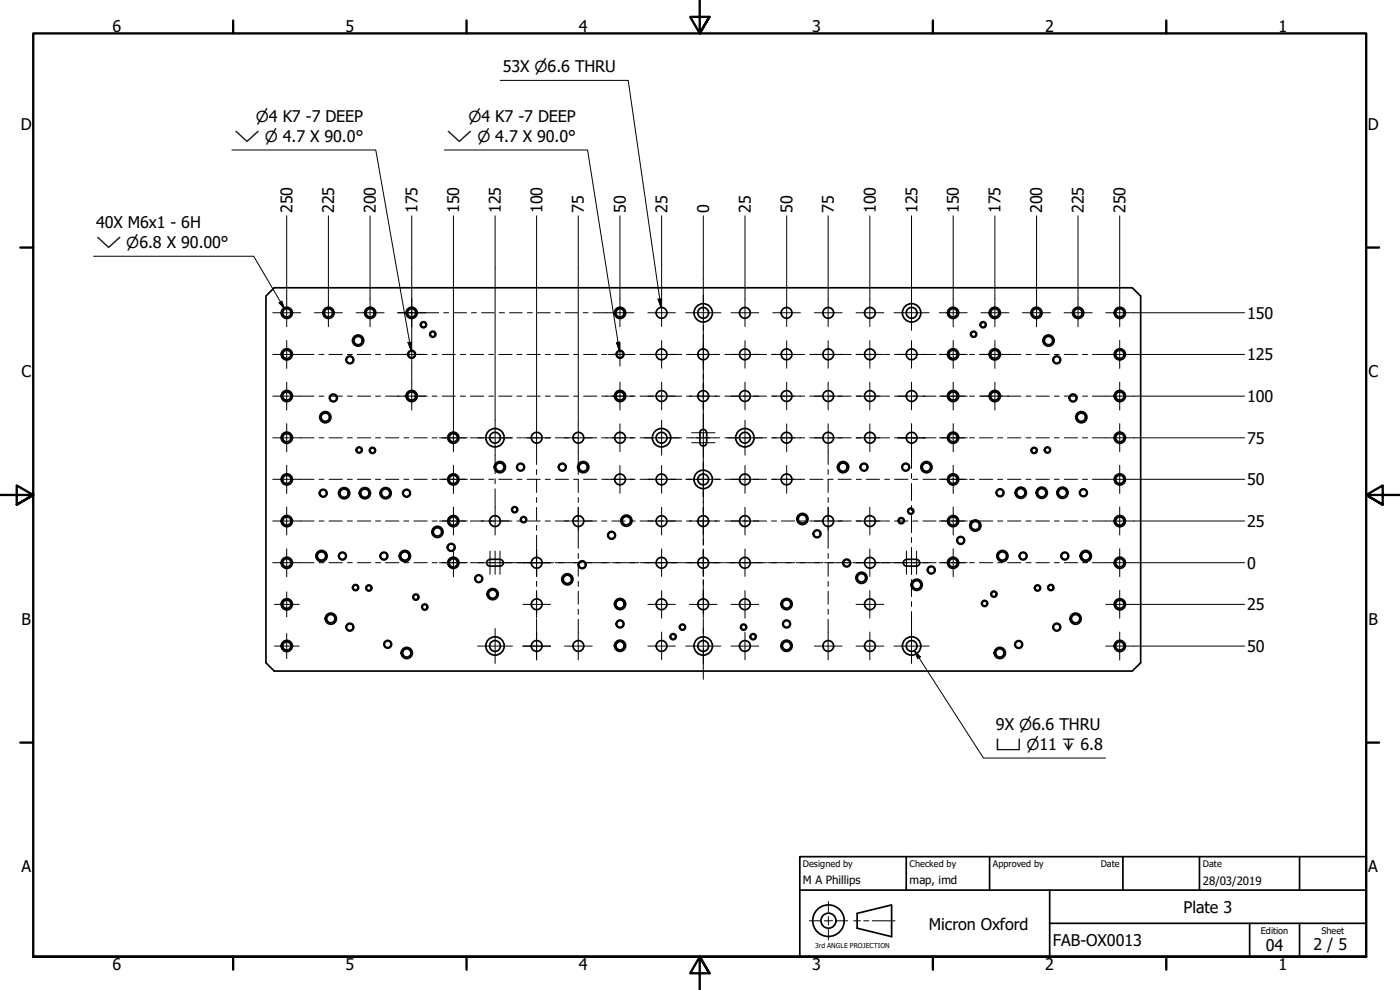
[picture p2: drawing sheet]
<svg xmlns="http://www.w3.org/2000/svg" width="420mm" height="297mm" viewBox="0 0 420 297" stroke-linecap="round" stroke-linejoin="round" font-family="sans-serif">
<!-- layer: Visible (ISO) -->
<g fill="none" stroke="#000" stroke-width=".51">
<path d="M82.3 86.3h257.5l2.5 2.5v110.1l-2.5 2.4h-257.5l-2.5-2.4v-110.1zM210.1 132.9a.98 .98 0 0 0 .9 .9 .98 .98 0 0 0 1-.9M210.1 129.8a.98 .98 0 0 1 .9-1 .98 .98 0 0 1 1 1M210.1 129.8v3M212.1 129.8v3M147 167.9a.98 .98 0 0 0-1 1 .98 .98 0 0 0 1 .9h3.1a.98 .98 0 0 0 1-.9 .98 .98 0 0 0-1-1M147.1 167.8h3M272 167.8h3.1M272.1 167.9a.98 .98 0 0 0-1 .9 .98 .98 0 0 0 .9 1h3.1a.98 .98 0 0 0 .9-.9 .98 .98 0 0 0-.9-1"/>
<circle cx="86.1" cy="93.9" r="1.24"/>
<circle cx="86.1" cy="93.9" r="1.68"/>
<circle cx="98.6" cy="93.9" r="1.24"/>
<circle cx="98.6" cy="93.9" r="1.68"/>
<circle cx="111.1" cy="93.9" r="1.24"/>
<circle cx="111.1" cy="93.9" r="1.68"/>
<circle cx="123.5" cy="93.9" r="1.24"/>
<circle cx="123.5" cy="93.9" r="1.68"/>
<circle cx="127.1" cy="97.4" r=".73"/>
<circle cx="127.1" cy="97.4" r=".92"/>
<circle cx="186.1" cy="93.9" r="1.24"/>
<circle cx="186.1" cy="93.9" r="1.68"/>
<circle cx="198.5" cy="93.9" r="1.62"/>
<circle cx="211" cy="93.9" r="1.62"/>
<circle cx="211" cy="93.9" r="2.76"/>
<circle cx="223.6" cy="93.9" r="1.62"/>
<circle cx="236.1" cy="93.9" r="1.62"/>
<circle cx="248.6" cy="93.9" r="1.62"/>
<circle cx="261.1" cy="93.9" r="1.62"/>
<circle cx="273.6" cy="93.9" r="1.62"/>
<circle cx="273.6" cy="93.9" r="2.76"/>
<circle cx="286" cy="93.9" r="1.24"/>
<circle cx="286" cy="93.9" r="1.68"/>
<circle cx="295.1" cy="97.4" r=".73"/>
<circle cx="295.1" cy="97.4" r=".92"/>
<circle cx="298.5" cy="93.9" r="1.24"/>
<circle cx="298.5" cy="93.9" r="1.68"/>
<circle cx="311.1" cy="93.9" r="1.24"/>
<circle cx="311.1" cy="93.9" r="1.68"/>
<circle cx="323.6" cy="93.9" r="1.24"/>
<circle cx="323.6" cy="93.9" r="1.68"/>
<circle cx="336.1" cy="93.9" r="1.24"/>
<circle cx="336.1" cy="93.9" r="1.68"/>
<circle cx="86.1" cy="106.3" r="1.24"/>
<circle cx="86.1" cy="118.8" r="1.24"/>
<circle cx="86.1" cy="118.8" r="1.68"/>
<circle cx="86.1" cy="106.3" r="1.68"/>
<circle cx="100" cy="119.4" r=".98"/>
<circle cx="100" cy="119.4" r="1.17"/>
<circle cx="105" cy="108" r=".98"/>
<circle cx="105" cy="108" r="1.17"/>
<circle cx="107.5" cy="102.2" r="1.24"/>
<circle cx="107.5" cy="102.2" r="1.68"/>
<circle cx="123.5" cy="118.8" r="1.24"/>
<circle cx="123.5" cy="106.3" r=".98"/>
<circle cx="123.5" cy="106.3" r="1.17"/>
<circle cx="123.5" cy="118.8" r="1.68"/>
<circle cx="129.9" cy="100.3" r=".73"/>
<circle cx="129.9" cy="100.3" r=".92"/>
<circle cx="186.1" cy="118.8" r="1.24"/>
<circle cx="186.1" cy="106.3" r=".98"/>
<circle cx="186.1" cy="106.3" r="1.17"/>
<circle cx="186.1" cy="118.8" r="1.68"/>
<circle cx="198.5" cy="118.8" r="1.62"/>
<circle cx="198.5" cy="106.3" r="1.62"/>
<circle cx="211" cy="118.8" r="1.62"/>
<circle cx="211" cy="106.3" r="1.62"/>
<circle cx="223.6" cy="118.8" r="1.62"/>
<circle cx="223.6" cy="106.3" r="1.62"/>
<circle cx="236.1" cy="106.3" r="1.62"/>
<circle cx="236.1" cy="118.8" r="1.62"/>
<circle cx="248.6" cy="106.3" r="1.62"/>
<circle cx="248.6" cy="118.8" r="1.62"/>
<circle cx="261.1" cy="106.3" r="1.62"/>
<circle cx="261.1" cy="118.8" r="1.62"/>
<circle cx="273.6" cy="106.3" r="1.62"/>
<circle cx="273.6" cy="118.8" r="1.62"/>
<circle cx="286" cy="106.3" r="1.24"/>
<circle cx="286" cy="118.8" r="1.24"/>
<circle cx="286" cy="118.8" r="1.68"/>
<circle cx="286" cy="106.3" r="1.68"/>
<circle cx="292.2" cy="100.3" r=".73"/>
<circle cx="292.2" cy="100.3" r=".92"/>
<circle cx="298.5" cy="106.3" r="1.24"/>
<circle cx="298.5" cy="118.8" r="1.24"/>
<circle cx="298.5" cy="106.3" r="1.68"/>
<circle cx="298.5" cy="118.8" r="1.68"/>
<circle cx="314.7" cy="102.2" r="1.24"/>
<circle cx="314.7" cy="102.2" r="1.68"/>
<circle cx="317.2" cy="108" r=".98"/>
<circle cx="317.2" cy="108" r="1.17"/>
<circle cx="322" cy="119.4" r=".98"/>
<circle cx="322" cy="119.4" r="1.17"/>
<circle cx="336.1" cy="106.3" r="1.24"/>
<circle cx="336.1" cy="118.8" r="1.24"/>
<circle cx="336.1" cy="118.8" r="1.68"/>
<circle cx="336.1" cy="106.3" r="1.68"/>
<circle cx="86.1" cy="131.3" r="1.24"/>
<circle cx="86.1" cy="131.3" r="1.68"/>
<circle cx="97.6" cy="125.2" r="1.24"/>
<circle cx="97.6" cy="125.2" r="1.68"/>
<circle cx="107.8" cy="135" r=".73"/>
<circle cx="107.8" cy="135" r=".92"/>
<circle cx="111.8" cy="135.1" r=".73"/>
<circle cx="111.8" cy="135.1" r=".92"/>
<circle cx="136" cy="131.3" r="1.24"/>
<circle cx="136" cy="131.3" r="1.68"/>
<circle cx="148.6" cy="131.3" r="1.62"/>
<circle cx="148.6" cy="131.3" r="2.76"/>
<circle cx="161.1" cy="131.3" r="1.62"/>
<circle cx="173.6" cy="131.3" r="1.62"/>
<circle cx="186.1" cy="131.3" r="1.62"/>
<circle cx="198.5" cy="131.3" r="1.62"/>
<circle cx="198.5" cy="131.3" r="2.76"/>
<circle cx="223.6" cy="131.3" r="1.62"/>
<circle cx="223.6" cy="131.3" r="2.76"/>
<circle cx="236.1" cy="131.3" r="1.62"/>
<circle cx="248.6" cy="131.3" r="1.62"/>
<circle cx="261.1" cy="131.3" r="1.62"/>
<circle cx="273.6" cy="131.3" r="1.62"/>
<circle cx="286" cy="131.3" r="1.24"/>
<circle cx="286" cy="131.3" r="1.68"/>
<circle cx="310.4" cy="135.1" r=".73"/>
<circle cx="310.4" cy="135.1" r=".92"/>
<circle cx="314.4" cy="135" r=".73"/>
<circle cx="314.4" cy="135" r=".92"/>
<circle cx="324.5" cy="125.2" r="1.24"/>
<circle cx="324.5" cy="125.2" r="1.68"/>
<circle cx="336.1" cy="131.3" r="1.24"/>
<circle cx="336.1" cy="131.3" r="1.68"/>
<circle cx="86.1" cy="156.4" r="1.24"/>
<circle cx="86.1" cy="143.8" r="1.24"/>
<circle cx="86.1" cy="156.4" r="1.68"/>
<circle cx="86.1" cy="143.8" r="1.68"/>
<circle cx="97" cy="148" r=".98"/>
<circle cx="97" cy="148" r="1.17"/>
<circle cx="103.3" cy="148" r="1.24"/>
<circle cx="103.3" cy="148" r="1.68"/>
<circle cx="109.5" cy="148" r="1.24"/>
<circle cx="109.5" cy="148" r="1.68"/>
<circle cx="115.7" cy="148" r="1.24"/>
<circle cx="115.7" cy="148" r="1.68"/>
<circle cx="122" cy="148" r=".98"/>
<circle cx="122" cy="148" r="1.17"/>
<circle cx="131.3" cy="159.6" r="1.24"/>
<circle cx="131.3" cy="159.6" r="1.68"/>
<circle cx="136" cy="143.8" r="1.24"/>
<circle cx="136" cy="156.4" r="1.24"/>
<circle cx="136" cy="156.4" r="1.68"/>
<circle cx="136" cy="143.8" r="1.68"/>
<circle cx="148.6" cy="156.4" r="1.62"/>
<circle cx="150" cy="140.2" r="1.24"/>
<circle cx="150" cy="140.2" r="1.68"/>
<circle cx="154.5" cy="152.9" r=".73"/>
<circle cx="154.5" cy="152.9" r=".92"/>
<circle cx="156.2" cy="140.2" r=".98"/>
<circle cx="156.2" cy="140.2" r="1.17"/>
<circle cx="157.1" cy="155.9" r=".73"/>
<circle cx="157.1" cy="155.9" r=".92"/>
<circle cx="168.8" cy="140.2" r=".98"/>
<circle cx="168.8" cy="140.2" r="1.17"/>
<circle cx="173.6" cy="156.4" r="1.62"/>
<circle cx="175" cy="140.2" r="1.24"/>
<circle cx="175" cy="140.2" r="1.68"/>
<circle cx="186.1" cy="143.8" r="1.62"/>
<circle cx="188" cy="156.2" r="1.24"/>
<circle cx="188" cy="156.2" r="1.68"/>
<circle cx="198.5" cy="156.4" r="1.62"/>
<circle cx="198.5" cy="143.8" r="1.62"/>
<circle cx="211" cy="143.8" r="1.62"/>
<circle cx="211" cy="156.4" r="1.62"/>
<circle cx="211" cy="143.8" r="2.76"/>
<circle cx="223.6" cy="156.4" r="1.62"/>
<circle cx="223.6" cy="143.8" r="1.62"/>
<circle cx="236.1" cy="143.8" r="1.62"/>
<circle cx="240.8" cy="155.7" r="1.24"/>
<circle cx="240.8" cy="155.7" r="1.68"/>
<circle cx="248.6" cy="156.4" r="1.62"/>
<circle cx="253" cy="140.2" r="1.24"/>
<circle cx="253" cy="140.2" r="1.68"/>
<circle cx="259.3" cy="140.2" r=".98"/>
<circle cx="259.3" cy="140.2" r="1.17"/>
<circle cx="261.1" cy="156.4" r="1.62"/>
<circle cx="270.5" cy="156.2" r=".73"/>
<circle cx="270.5" cy="156.2" r=".92"/>
<circle cx="271.8" cy="140.2" r=".98"/>
<circle cx="271.8" cy="140.2" r="1.17"/>
<circle cx="273.3" cy="153.4" r=".73"/>
<circle cx="273.3" cy="153.4" r=".92"/>
<circle cx="278" cy="140.2" r="1.24"/>
<circle cx="278" cy="140.2" r="1.68"/>
<circle cx="286" cy="156.4" r="1.24"/>
<circle cx="286" cy="143.8" r="1.24"/>
<circle cx="286" cy="143.8" r="1.68"/>
<circle cx="286" cy="156.4" r="1.68"/>
<circle cx="292.7" cy="157.7" r="1.24"/>
<circle cx="292.7" cy="157.7" r="1.68"/>
<circle cx="300.1" cy="147.8" r=".98"/>
<circle cx="300.1" cy="147.8" r="1.17"/>
<circle cx="306.4" cy="147.8" r="1.24"/>
<circle cx="306.4" cy="147.8" r="1.68"/>
<circle cx="312.6" cy="147.8" r="1.24"/>
<circle cx="312.6" cy="147.8" r="1.68"/>
<circle cx="318.9" cy="147.8" r="1.24"/>
<circle cx="318.9" cy="147.8" r="1.68"/>
<circle cx="325.2" cy="147.8" r=".98"/>
<circle cx="325.2" cy="147.8" r="1.17"/>
<circle cx="336.1" cy="156.4" r="1.24"/>
<circle cx="336.1" cy="143.8" r="1.24"/>
<circle cx="336.1" cy="156.4" r="1.68"/>
<circle cx="336.1" cy="143.8" r="1.68"/>
<circle cx="86.1" cy="168.9" r="1.24"/>
<circle cx="86.1" cy="168.9" r="1.68"/>
<circle cx="96.5" cy="166.8" r="1.24"/>
<circle cx="96.5" cy="166.8" r="1.68"/>
<circle cx="102.8" cy="166.8" r=".98"/>
<circle cx="102.8" cy="166.8" r="1.17"/>
<circle cx="106.7" cy="176.3" r=".73"/>
<circle cx="106.7" cy="176.3" r=".92"/>
<circle cx="110.7" cy="176.4" r=".73"/>
<circle cx="110.7" cy="176.4" r=".92"/>
<circle cx="115.2" cy="166.8" r=".98"/>
<circle cx="115.2" cy="166.8" r="1.17"/>
<circle cx="121.5" cy="166.8" r="1.24"/>
<circle cx="121.5" cy="166.8" r="1.68"/>
<circle cx="124.8" cy="179.2" r=".73"/>
<circle cx="124.8" cy="179.2" r=".92"/>
<circle cx="135.4" cy="164.2" r=".98"/>
<circle cx="135.4" cy="164.2" r="1.17"/>
<circle cx="136" cy="168.9" r="1.24"/>
<circle cx="136" cy="168.9" r="1.68"/>
<circle cx="143.7" cy="173.6" r=".98"/>
<circle cx="143.7" cy="173.6" r="1.17"/>
<circle cx="147.9" cy="178.3" r="1.24"/>
<circle cx="147.9" cy="178.3" r="1.68"/>
<circle cx="161.1" cy="168.9" r="1.62"/>
<circle cx="170.3" cy="173.8" r="1.24"/>
<circle cx="170.3" cy="173.8" r="1.68"/>
<circle cx="174.7" cy="169.4" r=".98"/>
<circle cx="174.7" cy="169.4" r="1.17"/>
<circle cx="183.5" cy="160.6" r=".98"/>
<circle cx="183.5" cy="160.6" r="1.17"/>
<circle cx="198.5" cy="168.9" r="1.62"/>
<circle cx="211" cy="168.9" r="1.62"/>
<circle cx="223.6" cy="168.9" r="1.62"/>
<circle cx="245.2" cy="160.2" r=".98"/>
<circle cx="245.2" cy="160.2" r="1.17"/>
<circle cx="254.1" cy="168.9" r=".98"/>
<circle cx="254.1" cy="168.9" r="1.17"/>
<circle cx="258.5" cy="173.4" r="1.24"/>
<circle cx="258.5" cy="173.4" r="1.68"/>
<circle cx="261.1" cy="168.9" r="1.62"/>
<circle cx="275.1" cy="175.5" r="1.24"/>
<circle cx="275.1" cy="175.5" r="1.68"/>
<circle cx="279.5" cy="171" r=".98"/>
<circle cx="279.5" cy="171" r="1.17"/>
<circle cx="286" cy="168.9" r="1.24"/>
<circle cx="286" cy="168.9" r="1.68"/>
<circle cx="288.3" cy="162.1" r=".98"/>
<circle cx="288.3" cy="162.1" r="1.17"/>
<circle cx="298.3" cy="178.3" r=".73"/>
<circle cx="298.3" cy="178.3" r=".92"/>
<circle cx="300.8" cy="166.8" r="1.24"/>
<circle cx="300.8" cy="166.8" r="1.68"/>
<circle cx="307.1" cy="166.8" r=".98"/>
<circle cx="307.1" cy="166.8" r="1.17"/>
<circle cx="311.4" cy="176.4" r=".73"/>
<circle cx="311.4" cy="176.4" r=".92"/>
<circle cx="315.4" cy="176.3" r=".73"/>
<circle cx="315.4" cy="176.3" r=".92"/>
<circle cx="319.6" cy="166.8" r=".98"/>
<circle cx="319.6" cy="166.8" r="1.17"/>
<circle cx="325.9" cy="166.8" r="1.24"/>
<circle cx="325.9" cy="166.8" r="1.68"/>
<circle cx="336.1" cy="168.9" r="1.24"/>
<circle cx="336.1" cy="168.9" r="1.68"/>
<circle cx="86.1" cy="193.8" r="1.24"/>
<circle cx="86.1" cy="181.3" r="1.24"/>
<circle cx="86.1" cy="181.3" r="1.68"/>
<circle cx="86.1" cy="193.8" r="1.68"/>
<circle cx="99.3" cy="185.6" r="1.24"/>
<circle cx="99.3" cy="185.6" r="1.68"/>
<circle cx="105" cy="188.2" r=".98"/>
<circle cx="105" cy="188.2" r="1.17"/>
<circle cx="116.4" cy="193.3" r=".98"/>
<circle cx="116.4" cy="193.3" r="1.17"/>
<circle cx="122.1" cy="195.9" r="1.24"/>
<circle cx="122.1" cy="195.9" r="1.68"/>
<circle cx="127.5" cy="182.1" r=".73"/>
<circle cx="127.5" cy="182.1" r=".92"/>
<circle cx="148.6" cy="193.8" r="1.62"/>
<circle cx="148.6" cy="193.8" r="2.76"/>
<circle cx="161.1" cy="193.8" r="1.62"/>
<circle cx="161.1" cy="181.3" r="1.62"/>
<circle cx="173.6" cy="193.8" r="1.62"/>
<circle cx="186.1" cy="193.8" r="1.24"/>
<circle cx="186.1" cy="181.2" r="1.24"/>
<circle cx="186.1" cy="187.2" r=".98"/>
<circle cx="186.1" cy="187.2" r="1.17"/>
<circle cx="186.1" cy="193.8" r="1.68"/>
<circle cx="186.1" cy="181.2" r="1.68"/>
<circle cx="198.5" cy="193.8" r="1.62"/>
<circle cx="198.5" cy="181.3" r="1.62"/>
<circle cx="202" cy="191" r=".73"/>
<circle cx="202" cy="191" r=".92"/>
<circle cx="204.8" cy="188.2" r=".73"/>
<circle cx="204.8" cy="188.2" r=".92"/>
<circle cx="211" cy="193.8" r="1.62"/>
<circle cx="211" cy="181.3" r="1.62"/>
<circle cx="211" cy="193.8" r="2.76"/>
<circle cx="223.2" cy="188.2" r=".73"/>
<circle cx="223.2" cy="188.2" r=".92"/>
<circle cx="223.6" cy="181.3" r="1.62"/>
<circle cx="223.6" cy="193.8" r="1.62"/>
<circle cx="226" cy="191" r=".73"/>
<circle cx="226" cy="191" r=".92"/>
<circle cx="236.1" cy="193.8" r="1.24"/>
<circle cx="236.1" cy="181.2" r="1.24"/>
<circle cx="236.1" cy="187.2" r=".98"/>
<circle cx="236.1" cy="187.2" r="1.17"/>
<circle cx="236.1" cy="193.8" r="1.68"/>
<circle cx="236.1" cy="181.2" r="1.68"/>
<circle cx="248.6" cy="193.8" r="1.62"/>
<circle cx="261.1" cy="193.8" r="1.62"/>
<circle cx="261.1" cy="181.3" r="1.62"/>
<circle cx="273.6" cy="193.8" r="1.62"/>
<circle cx="273.6" cy="193.8" r="2.76"/>
<circle cx="295.5" cy="181.1" r=".73"/>
<circle cx="295.5" cy="181.1" r=".92"/>
<circle cx="300.1" cy="195.9" r="1.24"/>
<circle cx="300.1" cy="195.9" r="1.68"/>
<circle cx="305.7" cy="193.4" r=".98"/>
<circle cx="305.7" cy="193.4" r="1.17"/>
<circle cx="317.2" cy="188.2" r=".98"/>
<circle cx="317.2" cy="188.2" r="1.17"/>
<circle cx="322.8" cy="185.6" r="1.24"/>
<circle cx="322.8" cy="185.6" r="1.68"/>
<circle cx="336.1" cy="193.8" r="1.24"/>
<circle cx="336.1" cy="181.3" r="1.24"/>
<circle cx="336.1" cy="181.3" r="1.68"/>
<circle cx="336.1" cy="193.8" r="1.68"/>
</g>
<!-- layer: Visible Narrow (ISO) -->
<g fill="none" stroke="#000" stroke-width=".38">
<path d="M87.5 94.1a1.49 1.49 0 0 0-1.2-1.7 1.49 1.49 0 0 0-1.7 1.2 1.49 1.49 0 0 0 1.2 1.7M100.1 94.1a1.49 1.49 0 0 0-1.3-1.7 1.49 1.49 0 0 0-1.7 1.2 1.49 1.49 0 0 0 1.2 1.7M112.6 94.1a1.49 1.49 0 0 0-1.2-1.7 1.49 1.49 0 0 0-1.8 1.2 1.49 1.49 0 0 0 1.2 1.7M125 94.1a1.49 1.49 0 0 0-1.2-1.7 1.49 1.49 0 0 0-1.7 1.2 1.49 1.49 0 0 0 1.2 1.7M187.6 94.1a1.49 1.49 0 0 0-1.3-1.7 1.49 1.49 0 0 0-1.7 1.2 1.49 1.49 0 0 0 1.2 1.7M287.5 94.1a1.49 1.49 0 0 0-1.2-1.7 1.49 1.49 0 0 0-1.7 1.2 1.49 1.49 0 0 0 1.2 1.7M300 94.1a1.49 1.49 0 0 0-1.2-1.7 1.49 1.49 0 0 0-1.7 1.2 1.49 1.49 0 0 0 1.2 1.7M312.5 94.1a1.49 1.49 0 0 0-1.2-1.7 1.49 1.49 0 0 0-1.7 1.2 1.49 1.49 0 0 0 1.2 1.7M325 94.1a1.49 1.49 0 0 0-1.2-1.7 1.49 1.49 0 0 0-1.7 1.2 1.49 1.49 0 0 0 1.2 1.7M337.5 94.1a1.49 1.49 0 0 0-1.2-1.7 1.49 1.49 0 0 0-1.7 1.2 1.49 1.49 0 0 0 1.2 1.7M87.5 106.6a1.49 1.49 0 0 0-1.2-1.8 1.49 1.49 0 0 0-1.7 1.3 1.49 1.49 0 0 0 1.2 1.7M87.5 119.1a1.49 1.49 0 0 0-1.2-1.7 1.49 1.49 0 0 0-1.7 1.2 1.49 1.49 0 0 0 1.2 1.7"/>
<path d="M108.9 102.4a1.49 1.49 0 0 0-1.2-1.7 1.49 1.49 0 0 0-1.7 1.2 1.49 1.49 0 0 0 1.2 1.8M125 119.1a1.49 1.49 0 0 0-1.2-1.7 1.49 1.49 0 0 0-1.7 1.2 1.49 1.49 0 0 0 1.2 1.7M187.6 119.1a1.49 1.49 0 0 0-1.3-1.7 1.49 1.49 0 0 0-1.7 1.2 1.49 1.49 0 0 0 1.2 1.7M287.5 119.1a1.49 1.49 0 0 0-1.2-1.7 1.49 1.49 0 0 0-1.7 1.2 1.49 1.49 0 0 0 1.2 1.7M287.5 106.6a1.49 1.49 0 0 0-1.2-1.8 1.49 1.49 0 0 0-1.7 1.3 1.49 1.49 0 0 0 1.2 1.7M300 106.6a1.49 1.49 0 0 0-1.2-1.8 1.49 1.49 0 0 0-1.7 1.3 1.49 1.49 0 0 0 1.2 1.7M300 119.1a1.49 1.49 0 0 0-1.2-1.7 1.49 1.49 0 0 0-1.7 1.2 1.49 1.49 0 0 0 1.2 1.7M316.1 102.4a1.49 1.49 0 0 0-1.2-1.7 1.49 1.49 0 0 0-1.7 1.2 1.49 1.49 0 0 0 1.2 1.8M337.5 119.1a1.49 1.49 0 0 0-1.2-1.7 1.49 1.49 0 0 0-1.7 1.2 1.49 1.49 0 0 0 1.2 1.7M337.5 106.6a1.49 1.49 0 0 0-1.2-1.8 1.49 1.49 0 0 0-1.7 1.3 1.49 1.49 0 0 0 1.2 1.7M87.5 131.6a1.49 1.49 0 0 0-1.2-1.7 1.49 1.49 0 0 0-1.7 1.2 1.49 1.49 0 0 0 1.2 1.7M99.1 125.4a1.49 1.49 0 0 0-1.2-1.7 1.49 1.49 0 0 0-1.7 1.2 1.49 1.49 0 0 0 1.2 1.7"/>
<path d="M137.5 131.6a1.49 1.49 0 0 0-1.2-1.7 1.49 1.49 0 0 0-1.7 1.2 1.49 1.49 0 0 0 1.2 1.7M287.5 131.6a1.49 1.49 0 0 0-1.2-1.7 1.49 1.49 0 0 0-1.7 1.2 1.49 1.49 0 0 0 1.2 1.7M326 125.4a1.49 1.49 0 0 0-1.2-1.7 1.49 1.49 0 0 0-1.8 1.2 1.49 1.49 0 0 0 1.3 1.7M337.5 131.6a1.49 1.49 0 0 0-1.2-1.7 1.49 1.49 0 0 0-1.7 1.2 1.49 1.49 0 0 0 1.2 1.7M87.5 156.6a1.49 1.49 0 0 0-1.2-1.7 1.49 1.49 0 0 0-1.7 1.2 1.49 1.49 0 0 0 1.2 1.7M87.5 144.1a1.49 1.49 0 0 0-1.2-1.7 1.49 1.49 0 0 0-1.7 1.2 1.49 1.49 0 0 0 1.2 1.7M104.8 148.2a1.49 1.49 0 0 0-1.3-1.7 1.49 1.49 0 0 0-1.7 1.2 1.49 1.49 0 0 0 1.2 1.7M111 148.2a1.49 1.49 0 0 0-1.2-1.7 1.49 1.49 0 0 0-1.8 1.2 1.49 1.49 0 0 0 1.2 1.7M117.2 148.2a1.49 1.49 0 0 0-1.2-1.7 1.49 1.49 0 0 0-1.7 1.2 1.49 1.49 0 0 0 1.2 1.7M132.8 159.9a1.49 1.49 0 0 0-1.3-1.8 1.49 1.49 0 0 0-1.7 1.2 1.49 1.49 0 0 0 1.2 1.8M137.5 144.1a1.49 1.49 0 0 0-1.2-1.7 1.49 1.49 0 0 0-1.7 1.2 1.49 1.49 0 0 0 1.2 1.7M137.5 156.6a1.49 1.49 0 0 0-1.2-1.7 1.49 1.49 0 0 0-1.7 1.2 1.49 1.49 0 0 0 1.2 1.7"/>
<path d="M151.5 140.4a1.49 1.49 0 0 0-1.2-1.7 1.49 1.49 0 0 0-1.8 1.2 1.49 1.49 0 0 0 1.3 1.7M176.5 140.4a1.49 1.49 0 0 0-1.2-1.7 1.49 1.49 0 0 0-1.7 1.2 1.49 1.49 0 0 0 1.2 1.7M189.5 156.5a1.49 1.49 0 0 0-1.2-1.7 1.49 1.49 0 0 0-1.8 1.2 1.49 1.49 0 0 0 1.2 1.7M242.3 156a1.49 1.49 0 0 0-1.2-1.7 1.49 1.49 0 0 0-1.7 1.2 1.49 1.49 0 0 0 1.2 1.7M254.5 140.4a1.49 1.49 0 0 0-1.2-1.7 1.49 1.49 0 0 0-1.8 1.2 1.49 1.49 0 0 0 1.3 1.7M279.5 140.4a1.49 1.49 0 0 0-1.2-1.7 1.49 1.49 0 0 0-1.7 1.2 1.49 1.49 0 0 0 1.2 1.7M287.5 156.6a1.49 1.49 0 0 0-1.2-1.7 1.49 1.49 0 0 0-1.7 1.2 1.49 1.49 0 0 0 1.2 1.7M287.5 144.1a1.49 1.49 0 0 0-1.2-1.7 1.49 1.49 0 0 0-1.7 1.2 1.49 1.49 0 0 0 1.2 1.7M294.2 157.9a1.49 1.49 0 0 0-1.2-1.7 1.49 1.49 0 0 0-1.8 1.2 1.49 1.49 0 0 0 1.2 1.8M307.8 148.1a1.49 1.49 0 0 0-1.2-1.7 1.49 1.49 0 0 0-1.7 1.2 1.49 1.49 0 0 0 1.2 1.7M314.1 148.1a1.49 1.49 0 0 0-1.2-1.7 1.49 1.49 0 0 0-1.7 1.2 1.49 1.49 0 0 0 1.2 1.7M320.3 148.1a1.49 1.49 0 0 0-1.2-1.7 1.49 1.49 0 0 0-1.7 1.2 1.49 1.49 0 0 0 1.2 1.7"/>
<path d="M337.5 144.1a1.49 1.49 0 0 0-1.2-1.7 1.49 1.49 0 0 0-1.7 1.2 1.49 1.49 0 0 0 1.2 1.7M337.5 156.6a1.49 1.49 0 0 0-1.2-1.7 1.49 1.49 0 0 0-1.7 1.2 1.49 1.49 0 0 0 1.2 1.7M87.5 169.1a1.49 1.49 0 0 0-1.2-1.7 1.49 1.49 0 0 0-1.7 1.2 1.49 1.49 0 0 0 1.2 1.7M98 167.1a1.49 1.49 0 0 0-1.3-1.7 1.49 1.49 0 0 0-1.7 1.2 1.49 1.49 0 0 0 1.2 1.7M123 167.1a1.49 1.49 0 0 0-1.2-1.7 1.49 1.49 0 0 0-1.8 1.2 1.49 1.49 0 0 0 1.2 1.7M137.5 169.1a1.49 1.49 0 0 0-1.2-1.7 1.49 1.49 0 0 0-1.7 1.2 1.49 1.49 0 0 0 1.2 1.7M149.3 178.5a1.49 1.49 0 0 0-1.2-1.7 1.49 1.49 0 0 0-1.7 1.2 1.49 1.49 0 0 0 1.2 1.7M171.7 174.1a1.49 1.49 0 0 0-1.2-1.8 1.49 1.49 0 0 0-1.7 1.3 1.49 1.49 0 0 0 1.2 1.7M260 173.6a1.49 1.49 0 0 0-1.2-1.7 1.49 1.49 0 0 0-1.7 1.2 1.49 1.49 0 0 0 1.2 1.7M276.6 175.7a1.49 1.49 0 0 0-1.2-1.7 1.49 1.49 0 0 0-1.8 1.2 1.49 1.49 0 0 0 1.3 1.7M287.5 169.1a1.49 1.49 0 0 0-1.2-1.7 1.49 1.49 0 0 0-1.7 1.2 1.49 1.49 0 0 0 1.2 1.7M302.3 167.1a1.49 1.49 0 0 0-1.2-1.7 1.49 1.49 0 0 0-1.7 1.2 1.49 1.49 0 0 0 1.2 1.7"/>
<path d="M327.3 167.1a1.49 1.49 0 0 0-1.2-1.7 1.49 1.49 0 0 0-1.7 1.2 1.49 1.49 0 0 0 1.2 1.7M337.5 169.1a1.49 1.49 0 0 0-1.2-1.7 1.49 1.49 0 0 0-1.7 1.2 1.49 1.49 0 0 0 1.2 1.7M87.5 181.6a1.49 1.49 0 0 0-1.2-1.8 1.49 1.49 0 0 0-1.7 1.3 1.49 1.49 0 0 0 1.2 1.7M87.5 194.1a1.49 1.49 0 0 0-1.2-1.7 1.49 1.49 0 0 0-1.7 1.2 1.49 1.49 0 0 0 1.2 1.7M100.8 185.9a1.49 1.49 0 0 0-1.3-1.7 1.49 1.49 0 0 0-1.7 1.2 1.49 1.49 0 0 0 1.2 1.7M123.5 196.2a1.49 1.49 0 0 0-1.2-1.8 1.49 1.49 0 0 0-1.7 1.3 1.49 1.49 0 0 0 1.2 1.7M187.6 181.5a1.49 1.49 0 0 0-1.3-1.7 1.49 1.49 0 0 0-1.7 1.2 1.49 1.49 0 0 0 1.2 1.7M187.6 194a1.49 1.49 0 0 0-1.3-1.7 1.49 1.49 0 0 0-1.7 1.2 1.49 1.49 0 0 0 1.2 1.7M237.5 181.5a1.49 1.49 0 0 0-1.2-1.7 1.49 1.49 0 0 0-1.7 1.2 1.49 1.49 0 0 0 1.2 1.7M237.5 194a1.49 1.49 0 0 0-1.2-1.7 1.49 1.49 0 0 0-1.7 1.2 1.49 1.49 0 0 0 1.2 1.7M301.5 196.2a1.49 1.49 0 0 0-1.2-1.8 1.49 1.49 0 0 0-1.7 1.3 1.49 1.49 0 0 0 1.2 1.7M324.3 185.9a1.49 1.49 0 0 0-1.2-1.7 1.49 1.49 0 0 0-1.8 1.2 1.49 1.49 0 0 0 1.2 1.7"/>
<path d="M337.5 194.1a1.49 1.49 0 0 0-1.2-1.7 1.49 1.49 0 0 0-1.7 1.2 1.49 1.49 0 0 0 1.2 1.7M337.5 181.6a1.49 1.49 0 0 0-1.2-1.8 1.49 1.49 0 0 0-1.7 1.3 1.49 1.49 0 0 0 1.2 1.7"/>
</g>
<!-- layer: Border (ISO) -->
<g fill="none" stroke="#000" stroke-width=".7">
<path d="M70 6.1v3.9M140 6.1v3.9M210 0v10l-2.9-4.9h5.8l-2.9 4.9 2.9-4.9M280 6.1v3.9M350 6.1v3.9M6.1 74.3h3.9M410 74.3h3.9M0 148.5h10l-5-2.8v5.7l5-2.9-5 2.9M420 148.5h-10l5-2.8v5.7l-5-2.9 5 2.9M6.1 222.8h3.9M410 222.8h3.9M10 287.1v-277.1h400v277.1h-400h400"/>
<path d="M70 287.1v3.8M140 287.1v3.8M212.9 292l-2.9-4.9 2.9 4.9h-5.8l2.9-4.9v9.9M280 287.1v3.8M350 287.1v3.8"/>
</g>
<!-- layer: Sketch Geometry (ANSI) -->
<path d="M242.9 276.3h3.2M247.4 276.3h2.5M248.6 270.5v3.3M248.6 275v2.5M248.6 278.8v3.3M251.1 276.3h3.3M256.2 276.3h2.1M259.2 276.3h1.5M261.7 276.3h6.9" fill="none" stroke="#000" stroke-width=".3"/>
<g fill="none" stroke="#000" stroke-width=".51">
<path d="M257.2 274.1l10.4-2.6v9.5l-10.4-2.5z"/>
<circle cx="248.6" cy="276.2" r="4.7"/>
<circle cx="248.6" cy="276.2" r="2.25"/>
</g>
<!-- layer: Title (ISO) -->
<path d="M240 257h170v30.1h-170zM272 257v10.1M297 257v10.1M337 257v10.1M360 257v10.1M390 257v10.1M240 267.1h170M315 277h95M315 267.1v20M375 277v10.1M390 277v10.1" fill="none" stroke="#000" stroke-width=".51"/>
<!-- layer: Centerline (ISO) -->
<g fill="none" stroke="#000" stroke-width=".3">
<path d="M119.4 93.8h12.2M133.2 93.8h1.4M136.1 93.8h3.9M141.5 93.8h1.5M144.5 93.8h3.9M149.9 93.8h1.5M152.9 93.8h3.8M158.2 93.8h1.6M161.2 93.8h3.9M166.6 93.8h1.5M169.6 93.8h3.9M175 93.8h1.5"/>
<path d="M178 93.8h12.2M211.1 83.9v9.2M211.1 94.7v1.4M211.1 97.6v8.4M81.9 106.3h12.3M81.9 118.9h12.3M95.8 106.3h1.4M95.8 118.9h1.4M98.7 106.3h4M98.7 118.9h4M104.3 106.3h1.4M104.3 118.9h1.4"/>
<path d="M107.3 106.3h4M107.3 118.9h4M112.7 106.3h1.5M112.7 118.9h1.5M115.7 106.3h4M115.7 118.9h4M121.2 106.3h1.5M121.2 118.9h1.5M124.2 106.3h4M124.2 118.9h4M129.7 106.3h1.5M129.7 118.9h1.5"/>
<path d="M132.7 106.3h4M132.7 118.9h4M138.2 106.3h1.5M138.2 118.9h1.5M141.2 106.3h4M141.2 118.9h4M146.7 106.3h1.4M146.7 118.9h1.4M149.7 106.3h4M149.7 118.9h4M155.1 106.3h1.6M155.1 118.9h1.6"/>
<path d="M158.2 106.3h3.9M158.2 118.9h3.9M163.6 106.3h1.6M163.6 118.9h1.6M166.6 106.3h4M166.6 118.9h4M172.1 106.3h1.5M172.1 118.9h1.5M175.1 106.3h4M175.1 118.9h4M180.6 106.3h1.5M180.6 118.9h1.5"/>
<path d="M183.6 106.3h4M183.6 118.9h4M189.1 106.3h1.5M189.1 118.9h1.5M192.1 106.3h4M192.1 118.9h4M197.6 106.3h1.5M197.6 118.9h1.5M200.6 106.3h4M200.6 118.9h4M206.1 106.3h1.5M206.1 118.9h1.5"/>
<path d="M209 106.3h4M209 118.9h4M211.1 106.5v13.1M214.6 106.3h1.4M214.6 118.9h1.4M217.6 106.3h4M217.6 118.9h4M223 106.3h1.5M223 118.9h1.5M226.1 106.3h4M226.1 118.9h4M231.5 106.3h1.5"/>
<path d="M231.5 118.9h1.5M234.5 106.3h4M234.5 118.9h4M240 106.3h1.5M240 118.9h1.5M243 106.3h4M243 118.9h4M248.5 106.3h1.5M248.5 118.9h1.5M251.5 106.3h4M251.5 118.9h4M257 106.3h1.5"/>
<path d="M257 118.9h1.5M260 106.3h4M260 118.9h4M265.5 106.3h1.5M265.5 118.9h1.5M268.5 106.3h4M268.5 118.9h4M273.9 106.3h1.6M273.9 118.9h1.6M277 106.3h3.9M277 118.9h3.9M282.4 106.3h1.6"/>
<path d="M282.4 118.9h1.6M285.4 106.3h4M285.4 118.9h4M291 106.3h1.4M291 118.9h1.4M293.9 106.3h4M293.9 118.9h4M299.4 106.3h1.5M299.4 118.9h1.5M302.4 106.3h4M302.4 118.9h4M307.9 106.3h1.5"/>
<path d="M307.9 118.9h1.5M310.9 106.3h4M310.9 118.9h4M316.4 106.3h1.5M316.4 118.9h1.5M319.4 106.3h4M319.4 118.9h4M324.9 106.3h1.5M324.9 118.9h1.5M327.9 106.3h12.3M327.9 118.9h12.3M81.9 131.4h12.3"/>
<path d="M95.8 131.4h1.4M98.7 131.4h4M104.3 131.4h1.4M107.3 131.4h4M112.7 131.4h1.5M115.7 131.4h4M121.2 131.4h1.5M124.2 131.4h4M129.7 131.4h1.5M132.7 131.4h4M138.2 131.4h1.5M141.2 131.4h4"/>
<path d="M146.7 131.4h1.4M148.6 126.1v16.1M149.7 131.4h4M155.1 131.4h1.6M158.2 131.4h3.9M161 127.2v12.2M163.6 131.4h1.6M166.6 131.4h4M172.1 131.4h1.5M173.5 127.2v12.2M175.1 131.4h4M180.6 131.4h1.5"/>
<path d="M183.6 131.4h4M189.1 131.4h1.5M192.1 131.4h4M197.6 131.4h1.5M200.6 131.4h4M206.1 131.4h6M209 131.4h7M211.1 120.7v20.6M217.6 131.4h4M223 131.4h1.5M226.1 131.4h4M231.5 131.4h1.5"/>
<path d="M234.5 131.4h4M240 131.4h1.5M243 131.4h4M248.5 131.4h1.5M248.5 127.2v12.2M251.5 131.4h4M257 131.4h1.5M260 131.4h4M265.5 131.4h1.5M268.5 131.4h4M273.6 127.2v13.4M273.9 131.4h1.6"/>
<path d="M277 131.4h3.9M282.4 131.4h1.6M285.4 131.4h4M291 131.4h1.4M293.9 131.4h4M299.4 131.4h1.5M302.4 131.4h4M307.9 131.4h1.5M310.9 131.4h4M316.4 131.4h1.5M319.4 131.4h4M324.9 131.4h1.5"/>
<path d="M327.9 131.4h12.3M81.9 143.8h12.3M81.9 156.3h12.3M95.8 143.8h1.4M95.8 156.3h1.4M98.7 143.8h4M98.7 156.3h4M104.3 143.8h1.4M104.3 156.3h1.4M107.3 143.8h4M107.3 156.3h4M112.7 143.8h1.5"/>
<path d="M112.7 156.3h1.5M115.7 143.8h4M115.7 156.3h4M121.2 143.8h1.5M121.2 156.3h1.5M124.2 143.8h4M124.2 156.3h4M129.7 143.8h1.5M129.7 156.3h1.5M132.7 143.8h4M132.7 156.3h4M138.2 143.8h1.5"/>
<path d="M138.2 156.3h1.5M141.2 143.8h4M141.2 156.3h4M146.7 143.8h1.4M146.7 156.3h1.4M148.6 143.6v1.5M148.6 146.7v13.8M149.7 143.8h4M149.7 156.3h4M155.1 143.8h1.6M155.1 156.3h1.6M158.2 143.8h3.9"/>
<path d="M158.2 156.3h3.9M161 140.9v1.5M161 143.9v3.9M161 149.3v1.4M161 152.3v3.8M161 157.7v1.4M163.6 143.8h1.6M163.6 156.3h1.6M166.6 143.8h4M166.6 156.3h4M172.1 143.8h1.5M172.1 156.3h1.5"/>
<path d="M173.5 140.9v1.5M173.5 143.9v3.9M173.5 149.3v1.4M173.5 152.3v3.8M173.5 157.7v1.4M175.1 143.8h4M175.1 156.3h4M180.6 143.8h1.5M180.6 156.3h1.5M183.6 143.8h4M183.6 156.3h4M189.1 143.8h1.5"/>
<path d="M189.1 156.3h1.5M192.1 143.8h4M192.1 156.3h4M197.6 143.8h1.5M197.6 156.3h1.5M200.6 143.8h4M200.6 156.3h4M206.1 143.8h1.5M206.1 156.3h1.5M209 143.8h4M209 156.3h4M211.1 141.7v13.1"/>
<path d="M211.1 155.3v8.3M214.6 143.8h1.4M214.6 156.3h1.4M217.6 143.8h4M217.6 156.3h4M223 143.8h1.5M223 156.3h1.5M226.1 143.8h4M226.1 156.3h4M231.5 143.8h1.5M231.5 156.3h1.5M234.5 143.8h4"/>
<path d="M234.5 156.3h4M240 143.8h1.5M240 156.3h1.5M243 143.8h4M243 156.3h4M248.5 143.8h1.5M248.5 156.3h1.5M248.5 140.9v1.5M248.5 143.9v3.9M248.5 149.3v1.4M248.5 152.3v3.8M248.5 157.7v1.4"/>
<path d="M251.5 143.8h4M251.5 156.3h4M257 143.8h1.5M257 156.3h1.5M260 143.8h4M260 156.3h4M265.5 143.8h1.5M265.5 156.3h1.5M268.5 143.8h4M268.5 156.3h4M273.6 142.1v1.5M273.6 145.1v5.1"/>
<path d="M273.6 151.7v1.5M273.6 154.7v5.1M273.9 143.8h1.6M273.9 156.3h1.6M277 143.8h3.9M277 156.3h3.9M282.4 143.8h1.6M282.4 156.3h1.6M285.4 143.8h4M285.4 156.3h4M291 143.8h1.4M291 156.3h1.4"/>
<path d="M293.9 143.8h4M293.9 156.3h4M299.4 143.8h1.5M299.4 156.3h1.5M302.4 143.8h4M302.4 156.3h4M307.9 143.8h1.5M307.9 156.3h1.5M310.9 143.8h4M310.9 156.3h4M316.4 143.8h1.5M316.4 156.3h1.5"/>
<path d="M319.4 143.8h4M319.4 156.3h4M324.9 143.8h1.5M324.9 156.3h1.5M327.9 143.8h12.3M327.9 156.3h12.3M81.9 168.8h12.3M95.8 168.8h1.4M98.7 168.8h4M104.3 168.8h1.4M107.3 168.8h4M112.7 168.8h1.5"/>
<path d="M115.7 168.8h4M121.2 168.8h1.5M124.2 168.8h4M129.7 168.8h1.5M132.7 168.8h4M138.2 168.8h1.5M141.2 168.8h16.4M148.6 165.3v7M158.2 168.8h7.9M161 160.6v3.9M161 166v1.6M161 169v3.9"/>
<path d="M161 174.4v1.5M161 177.4v3.9M166.6 168.8h8.1M173.5 160.6v3.9M173.5 166v1.6M173.5 169v3.9M173.5 174.4v1.5M173.5 177.4v3.9M175.1 168.8h8.1M183.6 168.8h4M187.7 168.8h4.1M192.1 168.8h4"/>
<path d="M196.2 168.8h4.1M200.6 168.8h4M204.8 168.8h4M209 168.8h4M211.1 164.8v8M211.1 173.9v7.3M213.3 168.8h4.1M217.6 168.8h4M221.9 168.8h4M226.1 168.8h4M230.4 168.8h8.1M239 168.8h8"/>
<path d="M247.5 168.8h8M248.5 160.6v3.9M248.5 166v1.6M248.5 169v3.9M248.5 174.4v1.5M248.5 177.4v3.9M256 168.8h8M264.5 168.8h8M268.5 168.8h6.6M273.6 167.8v4.5M273.6 161.3v1.5M273.6 164.3v5.1"/>
<path d="M273.6 170.9v1.5M273.6 173.9v5.1M273.9 168.8h7M282.4 168.8h1.6M285.4 168.8h4M291 168.8h1.4M293.9 168.8h4M299.4 168.8h1.5M302.4 168.8h4M307.9 168.8h1.5M310.9 168.8h4M316.4 168.8h1.5"/>
<path d="M319.4 168.8h4M324.9 168.8h1.5M327.9 168.8h12.3M161 182.8v1.5M161 185.8v12.2M173.5 182.8v1.5M173.5 185.8v12.2M211.1 182.7v1.5M211.1 185.7v4.3M211.1 191.5v1.5M211.1 194.5v9.3M248.5 182.8v1.5"/>
<path d="M248.5 185.8v12.2M273.6 180.5v1.5M273.6 183.5v15.6"/>
</g>
<!-- layer: Center Mark (ISO) -->
<g fill="none" stroke="#000" stroke-width=".3">
<path d="M81.9 93.8h8.3M86 89.6v8.4M94.4 93.8h8.3M98.6 89.6v8.4M106.9 93.8h8.4M111.1 89.6v8.4M119.4 93.8h8.4M123.6 89.6v8.4M186.1 89.6v8.4M194.4 93.8h8.3M198.6 89.7v8.3M205.8 93.8h10.5"/>
<path d="M211.1 88.6v10.5M219.4 93.8h8.3M223.6 89.7v8.3M231.9 93.8h8.3M236.1 89.7v8.3M244.4 93.8h8.3M248.5 89.7v8.3M256.9 93.8h8.3M261 89.7v8.3M268.3 93.8h10.5M273.6 88.6v10.5M281.9 93.8h8.4"/>
<path d="M286.1 89.6v8.4M294.4 93.8h8.4M298.6 89.6v8.4M306.8 93.8h8.5M311.1 89.6v8.4M319.3 93.8h8.5M323.5 89.6v8.4M331.9 93.8h8.3M336 89.6v8.4M86 102.2v8.3M86 114.7v8.3M119.4 118.9h8.4"/>
<path d="M119.9 106.3h7.4M123.6 102.7v7.3M123.6 114.7v8.3M181.9 118.9h8.3M182.6 106.3h6.9M186.1 114.7v8.3M186.1 102.9v6.9M194.4 106.3h8.3M194.4 118.9h8.3M198.6 102.2v8.3M198.6 114.7v8.3M206.9 106.3h8.3"/>
<path d="M206.9 118.9h8.3M211.1 102.2v8.3M211.1 114.7v8.3M219.4 106.3h8.3M219.4 118.9h8.3M223.6 102.2v8.3M223.6 114.7v8.3M231.9 106.3h8.3M231.9 118.9h8.3M236.1 102.2v8.3M236.1 114.7v8.3M244.4 106.3h8.3"/>
<path d="M244.4 118.9h8.3M248.5 102.2v8.3M248.5 114.7v8.3M256.9 106.3h8.3M256.9 118.9h8.3M261 102.2v8.3M261 114.7v8.3M269.4 106.3h8.3M269.4 118.9h8.3M273.6 102.2v8.3M273.6 114.7v8.3M281.9 106.3h8.4"/>
<path d="M281.9 118.9h8.4M286.1 102.2v8.3M286.1 114.7v8.3M294.4 106.3h8.4M294.4 118.9h8.4M298.6 102.2v8.3M298.6 114.7v8.3M336 102.2v8.3M336 114.7v8.3M86 127.1v8.5M86 139.6v8.5M131.9 131.4h8.4"/>
<path d="M136.1 127.1v8.5M136.1 139.6v8.5M143.3 131.4h10.5M156.9 131.4h8.3M169.4 131.4h8.3M181.9 131.4h8.3M186.1 127.2v8.3M186.1 139.7v8.3M193.3 131.4h10.5M198.6 126.1v10.5M198.6 139.7v8.3M207.6 132.8h7"/>
<path d="M207.6 129.8h7M211.1 138.6v10.5M218.3 131.4h10.5M223.6 126.1v10.5M223.6 139.7v8.3M231.9 131.4h8.3M236.1 127.2v8.3M236.1 139.7v8.3M244.4 131.4h8.3M256.9 131.4h8.3M261 127.2v8.3M269.4 131.4h8.3"/>
<path d="M273.6 127.2v8.3M281.9 131.4h8.4M286.1 127.1v8.5M286.1 139.6v8.5M336 127.1v8.5M336 139.6v8.5M86 152.1v8.4M131.9 143.8h8.4M131.9 156.3h8.4M136.1 152.1v8.4M144.4 156.3h8.3M169.4 156.3h8.3"/>
<path d="M173.5 152.2v8.3M181.9 143.8h8.3M194.4 143.8h8.3M194.4 156.3h8.3M198.6 152.2v8.3M205.8 143.8h10.5M206.9 156.3h8.3M211.1 152.2v8.3M219.4 143.8h8.3M219.4 156.3h8.3M223.6 152.2v8.3M231.9 143.8h8.3"/>
<path d="M244.4 156.3h8.3M248.5 152.2v8.3M256.9 156.3h8.3M261 152.2v8.3M281.9 143.8h8.4M281.9 156.3h8.4M286.1 152.1v8.4M336 152.1v8.4M86 177.6v7.5M86 164.6v8.4M131.9 168.8h8.4M136.1 164.6v8.4"/>
<path d="M147.1 165.3v7M150.1 165.3v7M156.9 168.8h8.3M161 164.7v8.3M161 177.2v8.3M194.4 168.8h8.3M198.6 164.7v8.3M198.6 177.2v8.3M206.9 168.8h8.3M211.1 164.7v8.3M211.1 177.2v8.3M219.4 168.8h8.3"/>
<path d="M223.6 164.7v8.3M223.6 177.2v8.3M256.9 168.8h8.3M261 164.7v8.3M261 177.2v8.3M272 165.3v7M275.1 165.3v7M281.9 168.8h8.4M286.1 164.6v8.4M336 177.2v8.3M336 164.6v8.4M82.4 181.3h7.4"/>
<path d="M82.4 193.9h7.4M86 190.1v7.5M143.3 193.9h10.5M148.6 188.6v10.5M156.9 181.3h8.3M156.9 193.9h8.3M161 189.7v8.3M169.4 193.9h8.3M194.4 181.3h8.3M194.4 193.9h8.3M198.6 189.7v8.3M205.8 193.9h10.5"/>
<path d="M206.9 181.3h8.3M211.1 188.6v10.5M219.4 181.3h8.3M219.4 193.9h8.3M223.6 189.7v8.3M244.4 193.9h8.3M256.9 181.3h8.3M256.9 193.9h8.3M261 189.7v8.3M268.3 193.9h10.5M331.9 181.3h8.3M331.9 193.9h8.3"/>
<path d="M336 189.7v8.3"/>
</g>
<!-- layer: Symbol (ISO) -->
<path d="M150.1 24.1h38.4l9.8 68.1M69.6 45h43.2l10.6 60.2M133.3 45h43l9.6 60.2M28.1 76.9h48l9.4 15.9M83.8 90.9l.8-.6 .9 2.5zM197.5 89.8l.9-.2-.1 2.6zM122.4 102.8l1-.2v2.6zM185 102.8l1-.2-.1 2.6zM274.4 195.2l1.8 1.9-.8 .5zM274.4 195.2l20.7 32.2h36.7" fill="none" stroke="#000" stroke-width=".3"/>
<g fill="#000">
<path d="M83.8 90.9l.8-.6 .9 2.5z" fill-rule="evenodd"/>
<path d="M197.5 89.8l.9-.2-.1 2.6z" fill-rule="evenodd"/>
<path d="M122.4 102.8l1-.2v2.6z" fill-rule="evenodd"/>
<path d="M185 102.8l1-.2-.1 2.6z" fill-rule="evenodd"/>
<path d="M274.4 195.2l1.8 1.9-.8 .5z" fill-rule="evenodd"/>
</g>
<!-- layer: Dimension (ISO) -->
<g fill="none" stroke="#000" stroke-width=".3">
<path d="M86 64.8v24.8M98.6 64.8v24.8M111.1 64.8v24.8M123.6 64.8v24.8M136.1 64.8v28.9M148.6 64.8v28.9M161 64.8v28.9M173.5 64.8v28.9M186.1 64.8v24.8M198.6 64.8v24.9M211.1 64.8v19.1M223.6 64.8v24.9"/>
<path d="M236.1 64.8v24.9M248.5 64.8v24.9M261 64.8v24.9M273.6 64.8v23.8M286.1 64.8v24.8M298.6 64.8v24.8M311.1 64.8v24.8M323.5 64.8v24.8M336 64.8v24.8M123.6 98v4.7M136.1 94v12.2M148.6 94v12.2"/>
<path d="M161 94v12.2M173.5 94v12.2M340.2 93.8h33.3M123.6 110v4.7M136.1 106.4v12.3M136.1 118.9v8.2M148.6 106.4v12.3M148.6 118.9v7.2M161 106.4v12.3M161 118.9v8.3M173.5 106.4v12.3M173.5 118.9v8.3"/>
<path d="M340.2 118.9h33.3M340.2 106.3h33.3M340.2 131.4h33.3M340.2 156.3h33.3M340.2 143.8h33.3M340.2 168.8h33.3M340.2 181.3h33.3M340.2 193.9h33.3"/>
</g>
<g font-size="4.8">
<text x="33.7" y="9.6">6</text>
<text x="103.7" y="9.6">5</text>
<text x="173.7" y="9.6">4</text>
<text x="243.7" y="9.6">3</text>
<text x="313.7" y="9.6">2</text>
<text x="383.7" y="9.6">1</text>
<text x="150.9" y="21.7">53X ⌀6.6 THRU</text>
<text x="6.2" y="38.9">D</text>
<text x="410.5" y="38.9">D</text>
<text x="87.8" y="64" transform="rotate(-90 87.8 64)">250</text>
<text x="100.3" y="64" transform="rotate(-90 100.3 64)">225</text>
<text x="112.8" y="64" transform="rotate(-90 112.8 64)">200</text>
<text x="125.3" y="64" transform="rotate(-90 125.3 64)">175</text>
<text x="137.8" y="64" transform="rotate(-90 137.8 64)">150</text>
<text x="150.3" y="64" transform="rotate(-90 150.3 64)">125</text>
<text x="162.8" y="64" transform="rotate(-90 162.8 64)">100</text>
<text x="175.3" y="64" transform="rotate(-90 175.3 64)">75</text>
<text x="187.8" y="64" transform="rotate(-90 187.8 64)">50</text>
<text x="200.3" y="64" transform="rotate(-90 200.3 64)">25</text>
<text x="212.8" y="64" transform="rotate(-90 212.8 64)">0</text>
<text x="225.3" y="64" transform="rotate(-90 225.3 64)">25</text>
<text x="237.8" y="64" transform="rotate(-90 237.8 64)">50</text>
<text x="250.3" y="64" transform="rotate(-90 250.3 64)">75</text>
<text x="262.8" y="64" transform="rotate(-90 262.8 64)">100</text>
<text x="275.3" y="64" transform="rotate(-90 275.3 64)">125</text>
<text x="287.8" y="64" transform="rotate(-90 287.8 64)">150</text>
<text x="300.3" y="64" transform="rotate(-90 300.3 64)">175</text>
<text x="312.8" y="64" transform="rotate(-90 312.8 64)">200</text>
<text x="325.3" y="64" transform="rotate(-90 325.3 64)">225</text>
<text x="337.8" y="64" transform="rotate(-90 337.8 64)">250</text>
<text x="28.8" y="68.4">40X M6x1 - 6H</text>
<text x="374.3" y="95.6">150</text>
<text x="6.4" y="113.1">C</text>
<text x="374.3" y="108.1">125</text>
<text x="410.7" y="113.1">C</text>
<text x="374.3" y="120.6">100</text>
<text x="374.3" y="133.1">75</text>
<text x="374.3" y="145.6">50</text>
<text x="374.3" y="158.1">25</text>
<text x="374.3" y="170.6">0</text>
<text x="374.3" y="183.1">25</text>
<text x="6.4" y="187.4">B</text>
<text x="410.7" y="187.4">B</text>
<text x="374.3" y="195.6">50</text>
<text x="298.9" y="218.9">9X ⌀6.6 THRU</text>
<text x="6.4" y="261.7">A</text>
<text x="410.7" y="261.7">A</text>
<text x="355.2" y="273.9">Plate 3</text>
<text x="278.8" y="279">Micron Oxford</text>
<text x="316" y="283.8">FAB-OX0013</text>
<text x="379.9" y="285.3">04</text>
<text x="394.2" y="285">2 / 5</text>
<text x="33.7" y="290.9">6</text>
<text x="103.7" y="290.9">5</text>
<text x="173.7" y="290.9">4</text>
<text x="243.7" y="290.9">3</text>
<text x="313.7" y="290.9">2</text>
<text x="383.7" y="290.9">1</text>
</g>
<g font-size="4.6">
<text x="76.8" y="36.5">⌀4 K7 -7 DEEP</text>
<text x="140.6" y="36.5">⌀4 K7 -7 DEEP</text>
<text x="70.4" y="42.6">⌵ ⌀ 4.7 X 90.0°</text>
<text x="134.1" y="42.6">⌵ ⌀ 4.7 X 90.0°</text>
<text x="28.8" y="74.5">⌵ ⌀6.8 X 90.00°</text>
<text x="298.9" y="225">⌴ ⌀11 ↧ 6.8</text>
</g>
<g font-size="3.4">
<text x="241" y="265.4">M A Phillips</text>
<text x="273" y="265.4">map, imd</text>
<text x="361" y="265.5">28/03/2019</text>
</g>
<g font-size="2.7">
<text x="241" y="260.1">Designed by</text>
<text x="273" y="260.1">Checked by</text>
<text x="298" y="260.1">Approved by</text>
<text x="330.3" y="260">Date</text>
<text x="361" y="260">Date</text>
<text x="378.4" y="280.1">Edition</text>
<text x="396.6" y="280.1">Sheet</text>
</g>
<text font-size="2" x="244.6" y="284.5">3rd ANGLE PROJECTION</text>
</svg>
